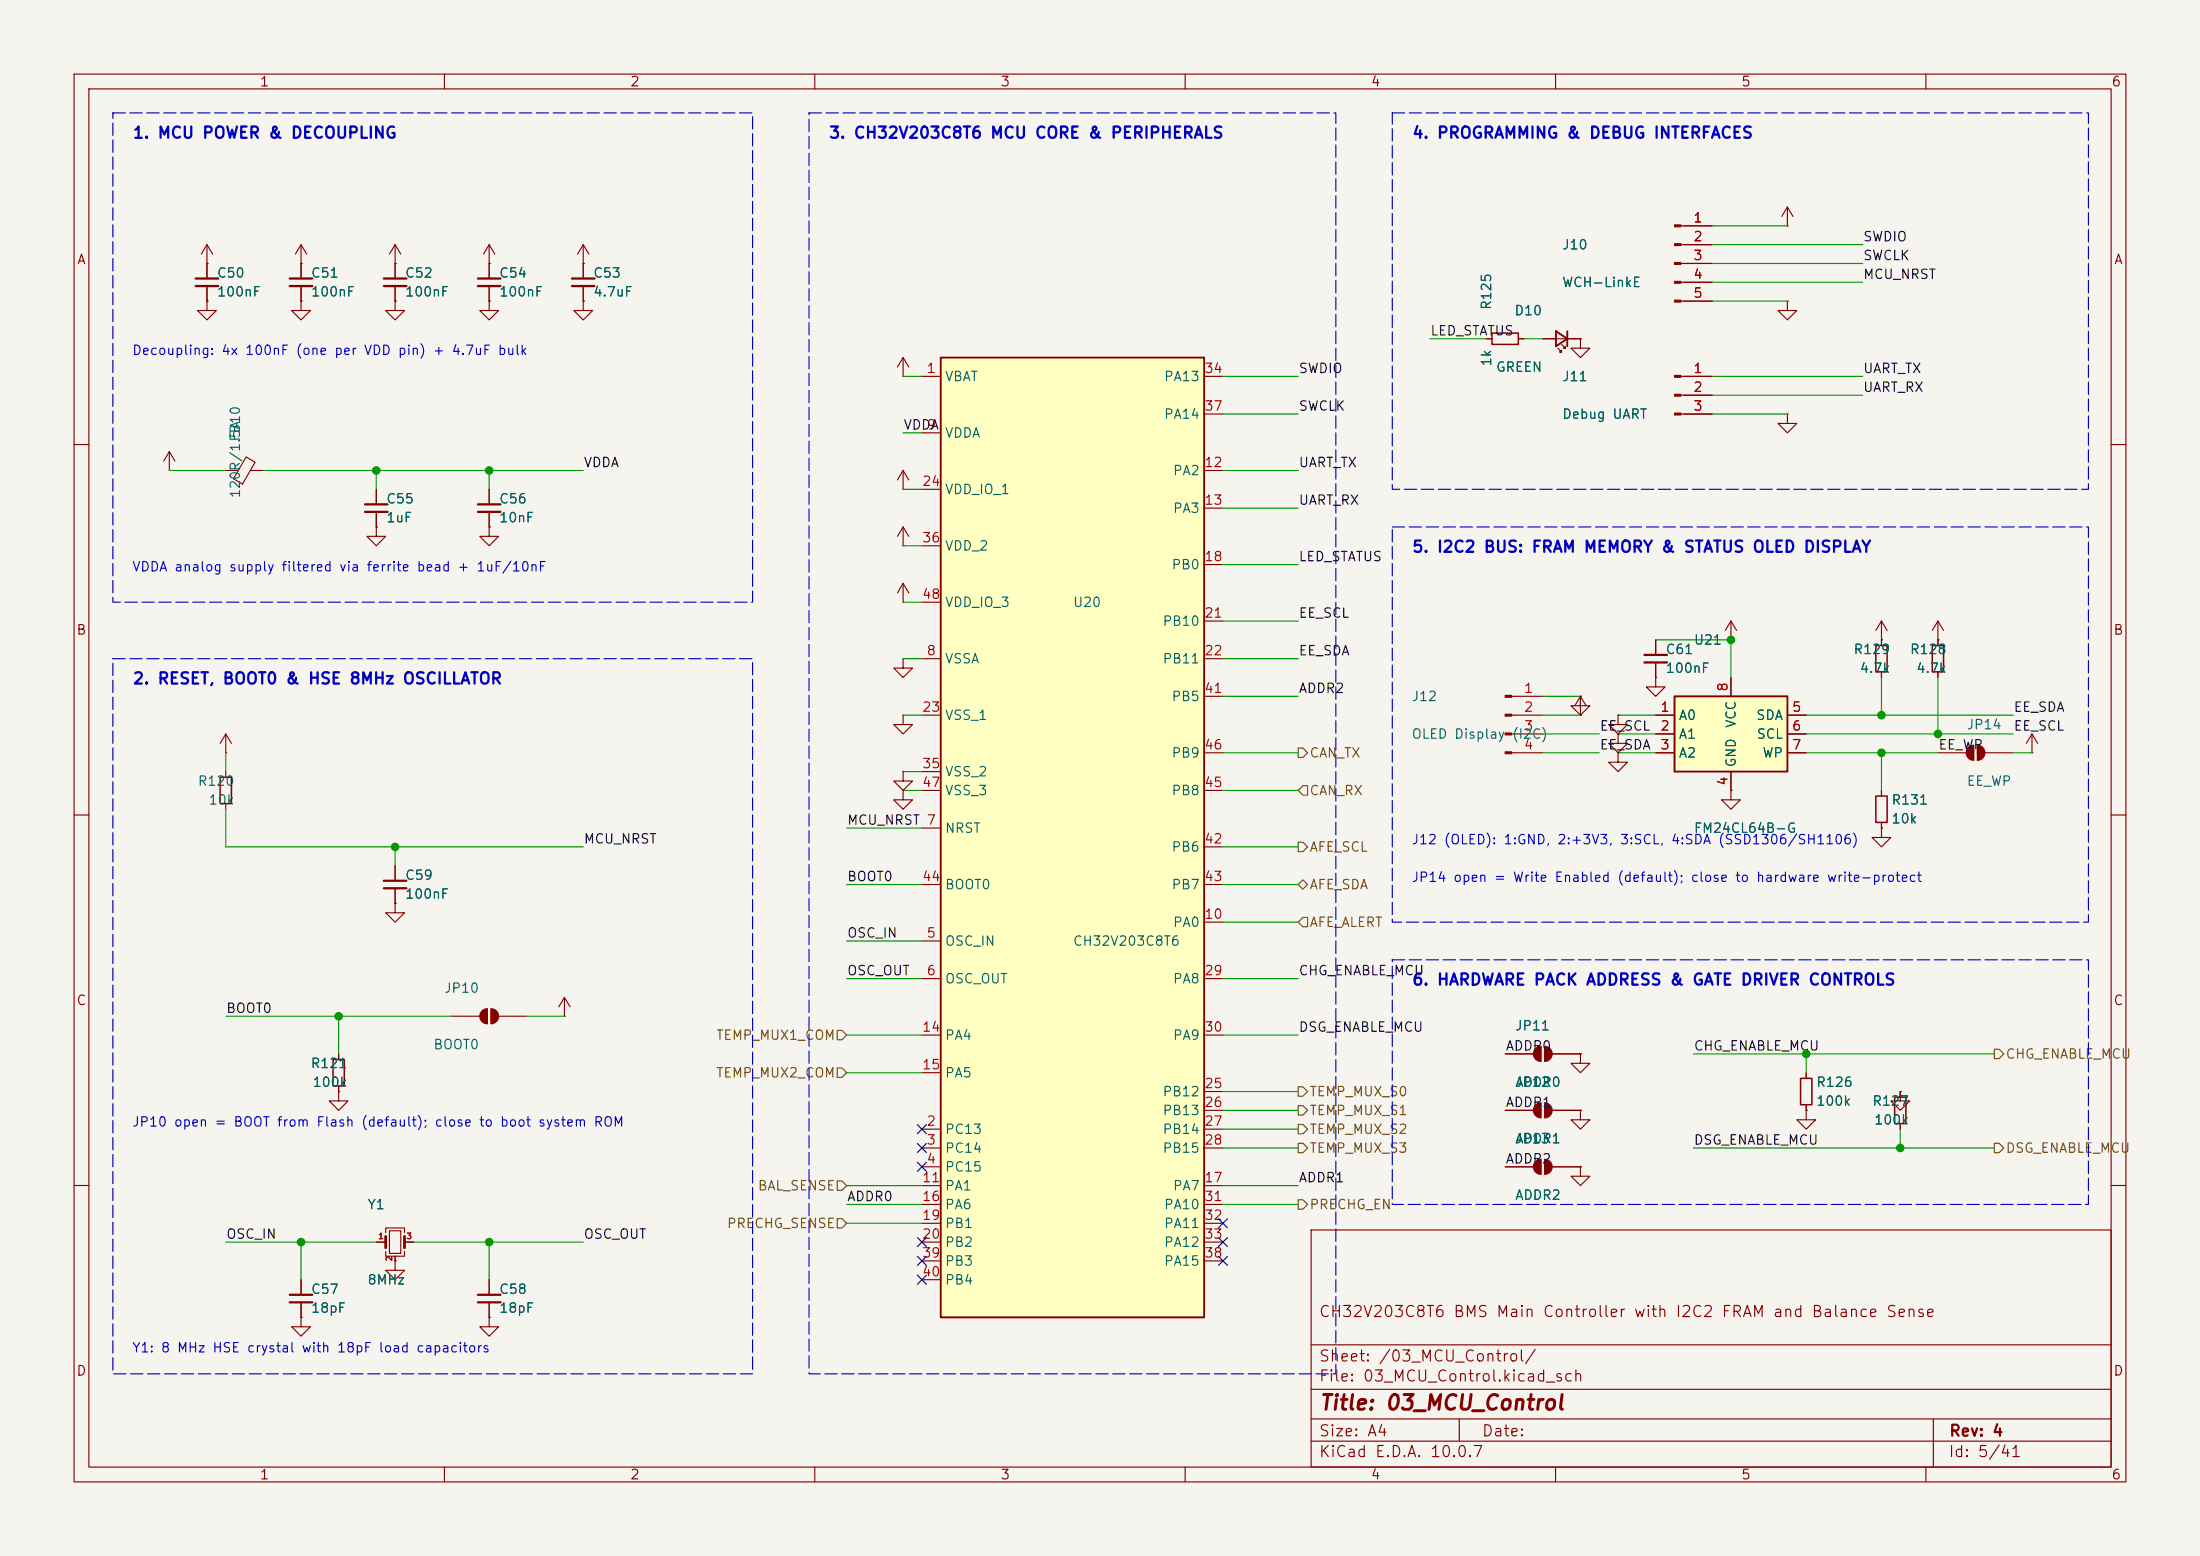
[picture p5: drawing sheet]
<svg xmlns="http://www.w3.org/2000/svg" width="297mm" height="210mm" viewBox="0 0 297 210" stroke-linecap="round" stroke-linejoin="round" font-family="sans-serif">
<path d="M0 0h297v210h-297z" fill="#f5f4ef" stroke="#f5f4ef" stroke-width=".14"/>
<g fill="none" stroke="#840000" stroke-width=".15">
<path d="M10 10h277v190h-277zM12 12h273v186h-273zM60 10v2M110 10v2M160 10v2M210 10v2M260 10v2M27.9 35.6h.1M27.9 33l-.7 1.3M27.9 33l.8 1.3M27.9 33v4.6M27.9 38.6v2"/>
<path d="M40.6 35.6h.1M40.6 33v4.6M40.6 38.6v2M40.6 33l-.7 1.3M40.6 33l.8 1.3M53.3 35.6h.1M53.3 33l-.7 1.3M53.3 33l.8 1.3M53.3 33v2.6M66 35.6h.1M66 33v2.6M66 33l-.7 1.3"/>
<path d="M66 33l.8 1.3M78.7 35.6h.1M78.7 33v4.6M78.7 38.6v2M78.7 33l-.7 1.3M78.7 33l.8 1.3M27.9 40.6v1.3h1.3l-1.3 1.3-1.2-1.3h1.2M27.9 40.6h.1M40.6 40.6v1.3h1.3l-1.3 1.3-1.2-1.3h1.2M40.6 40.6h.1M78.7 40.6v1.3h1.3l-1.3 1.3-1.2-1.3h1.2M78.7 40.6h.1"/>
<path d="M10 60h2M22.9 63.5h.1M22.9 61l-.8 1.2M22.9 61l.7 1.2M22.9 61v2.5M30.5 63.5h1.6M33.2 61.7l1.2 .7-1.7 2.9-1.2-.7zM33.8 63.5h1.8M50.8 71.1v1.3h1.3l-1.3 1.3-1.3-1.3h1.3M50.8 71.1h.1M50.8 66v2.1M50.8 69.1v2"/>
<path d="M66 71.1v1.3h1.3l-1.3 1.3-1.2-1.3h1.2M66 71.1h.1M66 66v2.1M66 69.1v2M121.9 78.7l-.7 1.3M121.9 78.7l.8 1.3M121.9 78.7v2.6M285 60h2M30.5 99.1v2.5M30.5 99.1l-.8 1.2M30.5 99.1l.7 1.2M121.9 96.5v1.3h1.3l-1.3 1.3-1.3-1.3h1.3"/>
<path d="M121.9 96.5h.1M121.9 88.9v1.3h1.3l-1.3 1.2-1.3-1.2h1.3M121.9 88.9h.1M121.9 81.3h.1M218.4 99.1v1.2h1.3l-1.3 1.3-1.2-1.3h1.2M218.4 99.1h.1M218.4 96.5v1.3h1.3l-1.3 1.3-1.2-1.3h1.2M218.4 96.5h.1M223.5 91.4v1.3h1.3l-1.3 1.3-1.3-1.3h1.3M223.5 91.4h.1M223.5 86.4v2M223.5 89.4v2"/>
<path d="M233.7 86.4h.1M233.7 83.8l-.8 1.3M233.7 83.8l.7 1.3M233.7 83.8v2.6M254 86.4h.1M254 83.8l-.8 1.3M254 83.8l.8 1.3M254 83.8v3.3M254 90.7v.7M261.6 86.4h.1M261.6 83.8l-.7 1.3M261.6 83.8l.8 1.3"/>
<path d="M261.6 83.8v3.3M261.6 90.7v.7M274.3 99.1l-.7 1.2M274.3 99.1l.8 1.2M274.3 99.1v2.5M10 110h2M30.5 101.6h.1M30.5 104.1v.8M30.5 108.5v.7M53.3 116.8v2.1M53.3 119.9v2M121.9 106.7v1.3h1.3l-1.3 1.2-1.3-1.2h1.3"/>
<path d="M121.9 106.7h.1M121.9 104.1v1.3h1.3l-1.3 1.3-1.3-1.3h1.3M121.9 104.1h.1M218.4 101.6v1.3h1.3l-1.3 1.2-1.2-1.2h1.2M218.4 101.6h.1M261.6 101.6h3.8M266.4 100.6v2M267 100.6v2M268 101.6h3.8M274.3 101.6h.1M285 110h2M53.3 121.9v1.3h1.3l-1.3 1.3-1.2-1.3h1.2"/>
<path d="M53.3 121.9h.1M61 137.2h3.8M65.8 136.1v2.1M66.3 136.1v2.1M67.3 137.2h3.8M76.2 137.2h.1M76.2 134.6l-.8 1.3M76.2 134.6l.8 1.3M76.2 134.6v2.6M45.7 147.3v1.3h1.3l-1.3 1.3-1.3-1.3h1.3M45.7 147.3h.1M45.7 142.2v.8"/>
<path d="M45.7 146.6v.7M10 160h2M40.6 177.8v1.3h1.3l-1.3 1.2-1.2-1.2h1.2M40.6 177.8h.1M40.6 172.7v2.1M40.6 175.8v2M50.8 167.6h1.3M52.1 166.4v-.7h2.5v.7M52.1 168.9v.6h2.5v-.6M52.6 166.1h1.5v3.1h-1.5zM53.3 170.2v1.3h1.3l-1.3 1.2-1.2-1.2h1.2M53.3 170.2h.1"/>
<path d="M53.3 169.5v.7M54.6 167.6h1.3M66 177.8v1.3h1.3l-1.3 1.2-1.2-1.2h1.2M66 177.8h.1M66 172.7v2.1M66 175.8v2M177 166h108v32h-108zM285 160h2M60 198v2M110 198v2M160 198v2M177 194.5h108"/>
<path d="M177 191.5h108M177 187.5h108M177 181.5h108M197 191.5v3M210 198v2M260 198v2M261 191.5v6.5"/>
</g>
<g fill="none" stroke="#840000" stroke-width=".3">
<path d="M26.4 37.6h3.1M26.4 38.6h3.1M39.1 37.6h3.1M39.1 38.6h3.1M77.2 37.6h3.1M77.2 38.6h3.1M49.3 68.1h3M49.3 69.1h3M64.5 68.1h3.1M64.5 69.1h3.1M222 88.4h3M222 89.4h3"/>
<path d="M51.8 118.9h3.1M51.8 119.9h3.1M39.1 174.8h3.1M39.1 175.8h3.1M64.5 174.8h3.1M64.5 175.8h3.1"/>
</g>
<path d="M253.2 87.1h1.6v3.6h-1.6zM260.9 87.1h1.5v3.6h-1.5zM29.7 104.9h1.5v3.6h-1.5zM45 143h1.5v3.6h-1.5z" fill="none" stroke="#840000" stroke-width=".2"/>
<g fill="#840000" stroke="#840000" stroke-width=".15">
<path d="M265.7 100.9l.4-.3h.3v2a1.02 1.02 0 0 1-.9-.6 1.02 1.02 0 0 1 .2-1.1z"/>
<path d="M267 100.6a1.02 1.02 0 0 1 1 1 1.02 1.02 0 0 1-1 1z"/>
<path d="M66.3 136.1a1.02 1.02 0 0 1 1 1.1 1.02 1.02 0 0 1-1 1z"/>
<path d="M65.1 136.4l.3-.2 .4-.1v2.1a1.02 1.02 0 0 1-.9-.7 1.02 1.02 0 0 1 .2-1.1z"/>
</g>
<path d="M52.1 166.9v1.5M54.6 166.9v1.5" fill="none" stroke="#840000" stroke-width=".38"/>
<path d="M127 48.3h35.6v129.5h-35.6z" fill="#ffffc2"/>
<path d="M127 48.3h35.6v129.5h-35.6z" fill="none" stroke="#840000" stroke-width=".25"/>
<g fill="none" stroke="#840000" stroke-width=".15">
<path d="M53.3 35.6v2M53.3 38.6v2M66 35.6v2M66 38.6v2M53.3 40.6v1.3h1.3l-1.3 1.3-1.2-1.3h1.2M53.3 40.6h.1M66 40.6v1.3h1.3l-1.3 1.3-1.2-1.3h1.2M66 40.6h.1M121.9 50.8h.1M121.9 48.3v2.5M121.9 48.3l-.7 1.2M121.9 48.3l.8 1.2"/>
<path d="M124.5 50.8h2.5M124.5 58.4h2.5M162.6 50.8h2.5M162.6 55.9h2.5M200.7 45.7h.7M205 45.7h.7M121.9 66h.1M121.9 73.7h.1M121.9 63.5l-.7 1.3M121.9 63.5l.8 1.3M121.9 63.5v2.5M121.9 71.1v2.6"/>
<path d="M121.9 71.1l-.7 1.3M121.9 71.1l.8 1.3M124.5 66h2.5M124.5 73.7h2.5M162.6 63.5h2.5M162.6 68.6h2.5M162.6 76.2h2.5M124.5 88.9h2.5M124.5 96.5h2.5M124.5 81.3h2.5M162.6 88.9h2.5M162.6 83.8h2.5"/>
<path d="M162.6 94h2.5M204.1 96.5h4.2M204.1 94h4.2M204.1 99.1h4.2M124.5 111.8h2.5M124.5 104.1h2.5M124.5 119.4h2.5M124.5 106.7h2.5M162.6 114.3h2.5M162.6 119.4h2.5M162.6 106.7h2.5M162.6 101.6h2.5"/>
<path d="M204.1 101.6h4.2M124.5 127h2.5M124.5 132.1h2.5M124.5 139.7h2.5M162.6 132.1h2.5M162.6 124.5h2.5M162.6 139.7h2.5M124.5 152.4h2.5M124.5 154.9h2.5M124.5 157.5h2.5M124.5 144.8h2.5M162.6 152.4h2.5"/>
<path d="M162.6 154.9h2.5M162.6 147.3h2.5M162.6 149.9h2.5M213.4 149.9v1.2h1.2l-1.2 1.3-1.3-1.3h1.3M213.4 149.9h.1M124.5 160h2.5M124.5 162.6h2.5M124.5 165.1h2.5M124.5 167.6h2.5M124.5 170.2h2.5M124.5 172.7h2.5M162.6 160h2.5"/>
<path d="M162.6 162.6h2.5M162.6 165.1h2.5M162.6 167.6h2.5M162.6 170.2h2.5"/>
</g>
<path d="M51.8 37.6h3.1M51.8 38.6h3.1M64.5 37.6h3.1M64.5 38.6h3.1" fill="none" stroke="#840000" stroke-width=".3"/>
<path d="M201.4 45h3.6v1.5h-3.6z" fill="none" stroke="#840000" stroke-width=".2"/>
<g fill="#840000" stroke="#840000" stroke-width=".15">
<path d="M203.2 93.9h.9v.2h-.9z"/>
<path d="M203.2 96.4h.9v.2h-.9z"/>
<path d="M203.2 98.9h.9v.3h-.9z"/>
<path d="M203.2 101.5h.9v.2h-.9z"/>
</g>
<path d="M226.1 94h15.2v10.1h-15.2z" fill="#ffffc2"/>
<path d="M210.1 44.7l1.5 1-1.5 1zM211.6 44.7v2M226.1 94h15.2v10.1h-15.2z" fill="none" stroke="#840000" stroke-width=".25"/>
<g fill="none" stroke="#840000" stroke-width=".15">
<path d="M27.9 35.6h.1M27.9 35.6v2M27.9 38.6v2M40.6 35.6h.1M40.6 35.6v2M40.6 38.6v2M53.3 35.6h.1M53.3 35.6v2M53.3 38.6v2M66 35.6h.1M66 35.6v2M66 38.6v2"/>
<path d="M78.7 35.6h.1M78.7 35.6v2M78.7 38.6v2M226.9 30.5h4.2M226.9 33h4.2M226.9 35.6h4.2M226.9 38.1h4.2M241.3 30.5h.1M241.3 27.9l-.8 1.3M241.3 27.9l.8 1.3M241.3 27.9v2.6M27.9 40.6h.1"/>
<path d="M40.6 40.6h.1M53.3 40.6h.1M66 40.6h.1M78.7 40.6h.1M200.7 45.7h.7M205 45.7h.7M208.3 45.7h5.1M210.3 47l.5 .5h-.2h.2v-.3M210.8 46.5l.5 .5h-.2h.2v-.3M213.4 45.7v1.3h1.2l-1.2 1.3-1.3-1.3h1.3M213.4 45.7h.1M226.9 40.6h4.2"/>
<path d="M226.9 50.8h4.2M226.9 53.3h4.2M226.9 55.9h4.2M241.3 55.9v1.3h1.3l-1.3 1.2-1.3-1.2h1.3M241.3 55.9h.1M241.3 40.6v1.3h1.3l-1.3 1.3-1.3-1.3h1.3M241.3 40.6h.1M50.8 71.1h.1M50.8 66v2.1M50.8 69.1v2M66 71.1h.1M66 66v2.1"/>
<path d="M66 69.1v2M213.4 94v1.3h1.2l-1.2 1.2-1.3-1.2h1.3M213.4 94h.1M213.4 96.5h.1M213.4 94l-.8 1.3M213.4 94l.7 1.3M213.4 94v2.5M218.4 96.5h.1M218.4 99.1h.1M223.5 91.4h.1M223.5 96.5h2.6M223.5 99.1h2.6"/>
<path d="M223.5 86.4v2M223.5 89.4v2M233.7 86.4h.1M233.7 91.4v2.6M241.3 96.5h2.5M241.3 99.1h2.5M254 86.4h.1M254 86.4v.7M254 90.7v.7M261.6 86.4h.1M261.6 86.4v.7M261.6 90.7v.7"/>
<path d="M53.3 116.8v2.1M53.3 119.9v2M121.9 104.1h.1M121.9 106.7h.1M218.4 101.6h.1M223.5 101.6h2.6M233.7 106.7v1.3h1.2l-1.2 1.2-1.3-1.2h1.3M233.7 106.7h.1M233.7 104.1v2.6M241.3 101.6h2.5M254 111.8v1.2h1.3l-1.3 1.3-1.3-1.3h1.3M254 111.8h.1"/>
<path d="M254 106.7v.7M254 111v.8M53.3 121.9h.1M45.7 147.3h.1M45.7 142.2v.8M45.7 146.6v.7M203.2 142.2h3.8M203.2 157.5h3.8M203.2 149.9h3.8M208 141.2v2.1M208 148.8v2.1M208 156.5v2"/>
<path d="M208.5 141.2v2.1M208.5 148.8v2.1M208.5 156.5v2M209.5 142.2h3.9M209.5 157.5h3.9M209.5 149.9h3.9M213.4 157.5v1.3h1.2l-1.2 1.2-1.3-1.2h1.3M213.4 157.5h.1M213.4 142.2v1.3h1.2l-1.2 1.3-1.3-1.3h1.3M213.4 142.2h.1M213.4 149.9h.1M243.8 149.9v1.2h1.3l-1.3 1.3-1.2-1.3h1.2"/>
<path d="M243.8 149.9h.1M243.8 144.8v.7M243.8 149.1v.8M256.5 147.3v1.3h1.3l-1.3 1.3-1.2-1.3h1.2M256.5 147.3h.1M256.5 147.3v.8M256.5 151.6v.8M40.6 177.8h.1M40.6 172.7v2.1M40.6 175.8v2M50.8 167.6h1.3M53.3 170.2h.1"/>
<path d="M53.3 169.5v.7M54.6 167.6h1.3M66 177.8h.1M66 172.7v2.1M66 175.8v2"/>
</g>
<g fill="#840000" stroke="#840000" stroke-width=".15">
<path d="M226.1 30.4h.8v.2h-.8z"/>
<path d="M226.1 32.9h.8v.2h-.8z"/>
<path d="M226.1 35.4h.8v.3h-.8z"/>
<path d="M226.1 38h.8v.2h-.8z"/>
<path d="M226.1 40.5h.8v.3h-.8z"/>
<path d="M226.1 50.7h.8v.2h-.8z"/>
<path d="M226.1 53.2h.8v.3h-.8z"/>
<path d="M226.1 55.8h.8v.2h-.8z"/>
<path d="M207.3 141.5l.4-.2 .3-.1v2.1a1.02 1.02 0 0 1-.9-.7 1.02 1.02 0 0 1 .2-1.1z"/>
<path d="M208.5 141.2a1.02 1.02 0 0 1 1 1 1.02 1.02 0 0 1-1 1.1z"/>
<path d="M207.3 156.8l.4-.3h.3v2a1.02 1.02 0 0 1-.9-.6 1.02 1.02 0 0 1 .2-1.1z"/>
<path d="M208.5 156.5a1.02 1.02 0 0 1 1 1 1.02 1.02 0 0 1-1 1z"/>
<path d="M207.3 149.1l.4-.2 .3-.1v2.1a1.02 1.02 0 0 1-.9-.7 1.02 1.02 0 0 1 .2-1.1z"/>
<path d="M208.5 148.8a1.02 1.02 0 0 1 1 1.1 1.02 1.02 0 0 1-1 1z"/>
</g>
<path d="M253.2 107.4h1.6v3.6h-1.6zM243.1 145.5h1.5v3.6h-1.5zM255.8 148.1h1.5v3.5h-1.5z" fill="none" stroke="#840000" stroke-width=".2"/>
<g fill="none" stroke="#725600" stroke-width=".15">
<path d="M175.3 119.4l.6-.7 .6 .7-.6 .6zM175.3 113.7h.6l.6 .6-.6 .6h-.6zM175.3 101h.6l.6 .6-.6 .6h-.6zM175.3 106.7l.6-.7h.6v1.3h-.6zM113 139.1h.7l.6 .6-.6 .6h-.7zM175.3 124.5l.6-.7h.6v1.3h-.6zM113 159.4h.7l.6 .6-.6 .7h-.7zM113 144.1h.7l.6 .7-.6 .6h-.7zM175.3 146.7h.6l.6 .6-.6 .7h-.6zM175.3 149.2h.6l.6 .7-.6 .6h-.6zM175.3 151.8h.6l.6 .6-.6 .6h-.6zM175.3 154.3h.6l.6 .6-.6 .7h-.6z"/>
<path d="M269.2 141.6h.7l.6 .6-.6 .7h-.7zM269.2 154.3h.7l.6 .6-.6 .7h-.7zM113 164.5h.7l.6 .6-.6 .6h-.7zM175.3 161.9h.6l.6 .7-.6 .6h-.6z"/>
</g>
<g fill="none" stroke="#009600" stroke-width=".15">
<path d="M231.1 33h20.4M231.1 30.5h10.2M231.1 35.6h20.4M231.1 38.1h20.4M121.9 50.8h2.6M121.9 58.4h2.6M165.1 50.8h10.2M165.1 55.9h10.2M193 45.7h7.7M205.7 45.7h2.6M231.1 50.8h20.4M231.1 53.3h20.4"/>
<path d="M231.1 55.9h10.2M231.1 40.6h10.2M22.9 63.5h7.6M35.6 63.5h43.1M50.8 63.5v2.5M66 63.5v2.5M121.9 73.7h2.6M121.9 66h2.6M165.1 76.2h10.2M165.1 68.6h10.2M165.1 63.5h10.2M121.9 96.5h2.6"/>
<path d="M121.9 88.9h2.6M121.9 81.3h2.6M165.1 94h10.2M165.1 88.9h10.2M165.1 83.8h10.2M208.3 99.1h7.6M208.3 96.5h5.1M208.3 94h5.1M218.4 99.1h5.1M218.4 96.5h5.1M223.5 86.4h10.2v5M243.8 99.1h28"/>
<path d="M243.8 96.5h28M254 91.4v5.1M261.6 91.4v7.7M30.5 101.6v2.5M30.5 109.2v5.1h48.2M53.3 114.3v2.5M114.3 111.8h10.2M114.3 119.4h10.2M121.9 106.7h2.6M121.9 104.1h2.6M165.1 101.6h10.2M165.1 119.4h10.2"/>
<path d="M165.1 106.7h10.2M165.1 114.3h10.2M208.3 101.6h7.6M218.4 101.6h5.1M243.8 101.6h17.8M254 101.6v5.1M271.8 101.6h2.5M30.5 137.2h30.5M45.7 137.2v5M71.1 137.2h5.1M114.3 139.7h10.2M114.3 132.1h10.2"/>
<path d="M114.3 127h10.2M165.1 139.7h10.2M165.1 132.1h10.2M165.1 124.5h10.2M114.3 144.8h10.2M165.1 154.9h10.2M165.1 152.4h10.2M165.1 149.9h10.2M165.1 147.3h10.2M228.6 154.9h40.6M228.6 142.2h40.6M243.8 142.2v2.6"/>
<path d="M256.5 152.4v2.5M30.5 167.6h20.3M40.6 167.6v5.1M55.9 167.6h22.8M66 167.6v5.1M114.3 160h10.2M114.3 162.6h10.2M114.3 165.1h10.2M165.1 160h10.2M165.1 162.6h10.2"/>
</g>
<g fill="none" stroke="#000084" stroke-width=".15">
<path d="M123.9 154.3l1.2 1.2M123.9 156.9l1.2 1.2M123.9 151.8l1.2 1.2M125.1 154.3l-1.2 1.2M125.1 156.9l-1.2 1.2M125.1 151.8l-1.2 1.2M123.9 172.1l1.2 1.2M123.9 169.6l1.2 1.2M123.9 167l1.2 1.2M125.1 172.1l-1.2 1.2M125.1 169.6l-1.2 1.2M125.1 167l-1.2 1.2"/>
<path d="M164.5 164.5l1.2 1.2M164.5 167l1.2 1.2M164.5 169.6l1.2 1.2M165.7 164.5l-1.2 1.2M165.7 167l-1.2 1.2M165.7 169.6l-1.2 1.2"/>
</g>
<path d="M15.2 15.2h86.4v66.1h-86.4zM109.2 15.2h71.1v170.2h-71.1zM188 15.2h93.9v50.8h-93.9zM188 71.1h93.9v53.4h-93.9zM15.2 88.9h86.4v96.5h-86.4zM188 129.5h93.9v33.1h-93.9z" fill="none" stroke="#0000c2" stroke-width=".15" stroke-dasharray="1.7 .6"/>
<g fill="#009600" stroke="#009600" stroke-width=".14">
<circle cx="256.5" cy="154.9" r=".51"/>
<circle cx="254" cy="101.6" r=".51"/>
<circle cx="243.8" cy="142.2" r=".51"/>
<circle cx="233.7" cy="86.4" r=".51"/>
<circle cx="261.6" cy="99.1" r=".51"/>
<circle cx="254" cy="96.5" r=".51"/>
<circle cx="50.8" cy="63.5" r=".51"/>
<circle cx="66" cy="63.5" r=".51"/>
<circle cx="40.6" cy="167.6" r=".51"/>
<circle cx="66" cy="167.6" r=".51"/>
<circle cx="53.3" cy="114.3" r=".51"/>
<circle cx="45.7" cy="137.2" r=".51"/>
</g>
<text font-size="2" fill="#840000" x="178" y="190.8">Title: 03_MCU_Control</text>
<g font-size="1.5" fill="#0000c2">
<text x="17.8" y="19.1">1. MCU POWER &amp; DECOUPLING</text>
<text x="111.8" y="19.1">3. CH32V203C8T6 MCU CORE &amp; PERIPHERALS</text>
<text x="190.5" y="19.1">4. PROGRAMMING &amp; DEBUG INTERFACES</text>
<text x="190.5" y="74.9">5. I2C2 BUS: FRAM MEMORY &amp; STATUS OLED DISPLAY</text>
<text x="17.8" y="92.7">2. RESET, BOOT0 &amp; HSE 8MHz OSCILLATOR</text>
<text x="190.5" y="133.4">6. HARDWARE PACK ADDRESS &amp; GATE DRIVER CONTROLS</text>
</g>
<g font-size="1.5" fill="#840000">
<text x="178" y="178.1">CH32V203C8T6 BMS Main Controller with I2C2 FRAM and Balance Sense</text>
<text x="178" y="184.1">Sheet: /03_MCU_Control/</text>
<text x="178" y="186.8">File: 03_MCU_Control.kicad_sch</text>
<text x="178" y="197">KiCad E.D.A. 10.0.7</text>
<text x="178" y="194.2">Size: A4</text>
<text x="200" y="194.2">Date:</text>
<text x="263" y="197">Id: 5/41</text>
<text x="263" y="194.2">Rev: 4</text>
</g>
<g font-size="1.3" fill="#840000">
<text x="35" y="12">1</text>
<text x="85" y="12">2</text>
<text x="135" y="12">3</text>
<text x="185" y="12">4</text>
<text x="235" y="12">5</text>
<text x="285" y="12">6</text>
<text x="10.3" y="36">A</text>
<text x="285.3" y="36">A</text>
<text x="10.2" y="86">B</text>
<text x="285.2" y="86">B</text>
<text x="10.2" y="136">C</text>
<text x="285.2" y="136">C</text>
<text x="10.2" y="186">D</text>
<text x="285.2" y="186">D</text>
<text x="35" y="200">1</text>
<text x="85" y="200">2</text>
<text x="135" y="200">3</text>
<text x="185" y="200">4</text>
<text x="235" y="200">5</text>
<text x="285" y="200">6</text>
</g>
<g font-size="1.3" fill="#006464">
<text x="210.8" y="34">J10</text>
<text x="29.2" y="37.8">C50</text>
<text x="29.2" y="40.3">100nF</text>
<text x="41.9" y="37.8">C51</text>
<text x="41.9" y="40.3">100nF</text>
<text x="54.6" y="37.8">C52</text>
<text x="54.6" y="40.3">100nF</text>
<text x="67.3" y="37.8">C54</text>
<text x="67.3" y="40.3">100nF</text>
<text x="80" y="37.8">C53</text>
<text x="80" y="40.3">4.7uF</text>
<text x="201.6" y="41.9" transform="rotate(-90 201.6 41.9)">R125</text>
<text x="210.8" y="39.1">WCH-LinkE</text>
<text x="204.4" y="42.9">D10</text>
<text x="127.5" y="51.8">VBAT</text>
<text x="157" y="51.8">PA13</text>
<text x="201.6" y="49.5" transform="rotate(-90 201.6 49.5)">1k</text>
<text x="201.9" y="50.5">GREEN</text>
<text x="210.8" y="51.8">J11</text>
<text x="32.7" y="59.7" transform="rotate(-90 32.7 59.7)">FB10</text>
<text x="127.5" y="59.4">VDDA</text>
<text x="157" y="56.8">PA14</text>
<text x="210.8" y="56.8">Debug UART</text>
<text x="158.3" y="64.5">PA2</text>
<text x="32.7" y="67.3" transform="rotate(-90 32.7 67.3)">120R/1.5A</text>
<text x="52.1" y="68.3">C55</text>
<text x="52.1" y="70.8">1uF</text>
<text x="67.3" y="68.3">C56</text>
<text x="67.3" y="70.8">10nF</text>
<text x="127.5" y="67">VDD_IO_1</text>
<text x="158.3" y="69.5">PA3</text>
<text x="127.5" y="74.6">VDD_2</text>
<text x="158.1" y="77.2">PB0</text>
<text x="127.5" y="82.2">VDD_IO_3</text>
<text x="144.8" y="82.2">U20</text>
<text x="127.5" y="89.9">VSSA</text>
<text x="156.9" y="84.8">PB10</text>
<text x="156.9" y="89.9">PB11</text>
<text x="224.8" y="88.6">C61</text>
<text x="228.6" y="87.3">U21</text>
<text x="250.1" y="88.6">R129</text>
<text x="257.8" y="88.6">R128</text>
<text x="158.1" y="94.9">PB5</text>
<text x="190.5" y="94.9">J12</text>
<text x="224.8" y="91.1">100nF</text>
<text x="251" y="91.1">4.7k</text>
<text x="258.6" y="91.1">4.7k</text>
<text x="127.5" y="97.5">VSS_1</text>
<text x="190.5" y="100">OLED Display (I2C)</text>
<text x="226.5" y="97.5">A0</text>
<text x="226.5" y="100">A1</text>
<text x="234.6" y="98.3" transform="rotate(-90 234.6 98.3)">VCC</text>
<text x="237" y="97.5">SDA</text>
<text x="237.1" y="100">SCL</text>
<text x="265.4" y="98.8">JP14</text>
<text x="26.6" y="106.4">R120</text>
<text x="127.5" y="105.1">VSS_2</text>
<text x="127.5" y="107.6">VSS_3</text>
<text x="158.1" y="107.6">PB8</text>
<text x="158.1" y="102.6">PB9</text>
<text x="226.5" y="102.6">A2</text>
<text x="234.6" y="103.7" transform="rotate(-90 234.6 103.7)">GND</text>
<text x="237.8" y="102.6">WP</text>
<text x="265.4" y="106.4">EE_WP</text>
<text x="28.1" y="108.9">10k</text>
<text x="127.5" y="112.7">NRST</text>
<text x="228.6" y="112.7">FM24CL64B-G</text>
<text x="255.3" y="108.9">R131</text>
<text x="255.3" y="111.5">10k</text>
<text x="54.6" y="119.1">C59</text>
<text x="158.1" y="115.3">PB6</text>
<text x="54.6" y="121.6">100nF</text>
<text x="127.5" y="120.3">BOOT0</text>
<text x="158.1" y="120.3">PB7</text>
<text x="158.3" y="125.4">PA0</text>
<text x="127.5" y="128">OSC_IN</text>
<text x="144.8" y="128">CH32V203C8T6</text>
<text x="59.9" y="134.3">JP10</text>
<text x="127.5" y="133">OSC_OUT</text>
<text x="158.3" y="133">PA8</text>
<text x="58.4" y="141.9">BOOT0</text>
<text x="127.5" y="140.7">PA4</text>
<text x="158.3" y="140.7">PA9</text>
<text x="204.5" y="139.4">JP11</text>
<text x="41.9" y="144.5">R121</text>
<text x="42.1" y="147">100k</text>
<text x="127.5" y="145.7">PA5</text>
<text x="156.9" y="148.3">PB12</text>
<text x="204.5" y="147">ADDR0</text>
<text x="204.5" y="147">JP12</text>
<text x="245.1" y="147">R126</text>
<text x="245.1" y="149.6">100k</text>
<text x="252.7" y="149.6">R127</text>
<text x="127.5" y="153.4">PC13</text>
<text x="127.5" y="155.9">PC14</text>
<text x="156.9" y="150.8">PB13</text>
<text x="156.9" y="153.4">PB14</text>
<text x="156.9" y="155.9">PB15</text>
<text x="204.5" y="154.6">JP13</text>
<text x="204.5" y="154.6">ADDR1</text>
<text x="252.9" y="152.1">100k</text>
<text x="127.5" y="158.4">PC15</text>
<text x="127.5" y="161">PA1</text>
<text x="158.3" y="161">PA7</text>
<text x="49.5" y="163.5">Y1</text>
<text x="127.5" y="163.5">PA6</text>
<text x="127.5" y="166.1">PB1</text>
<text x="157" y="163.5">PA10</text>
<text x="157" y="166.1">PA11</text>
<text x="204.5" y="162.3">ADDR2</text>
<text x="49.5" y="173.7">8MHz</text>
<text x="127.5" y="168.6">PB2</text>
<text x="127.5" y="171.1">PB3</text>
<text x="127.5" y="173.7">PB4</text>
<text x="157" y="168.6">PA12</text>
<text x="157" y="171.1">PA15</text>
<text x="41.9" y="175">C57</text>
<text x="41.9" y="177.5">18pF</text>
<text x="67.3" y="175">C58</text>
<text x="67.3" y="177.5">18pF</text>
</g>
<g font-size="1.3" fill="#a90000">
<text x="228.5" y="30.3">1</text>
<text x="228.5" y="32.9">2</text>
<text x="228.5" y="35.4">3</text>
<text x="228.5" y="38">4</text>
<text x="228.5" y="40.5">5</text>
<text x="125" y="50.7">1</text>
<text x="162.5" y="50.7">34</text>
<text x="228.5" y="50.7">1</text>
<text x="228.5" y="53.2">2</text>
<text x="125" y="58.3">9</text>
<text x="162.5" y="55.7">37</text>
<text x="228.5" y="55.7">3</text>
<text x="124.4" y="65.9">24</text>
<text x="162.5" y="63.4">12</text>
<text x="162.5" y="68.4">13</text>
<text x="124.4" y="73.5">36</text>
<text x="162.5" y="76.1">18</text>
<text x="124.4" y="81.1">48</text>
<text x="162.5" y="83.7">21</text>
<text x="125" y="88.8">8</text>
<text x="162.5" y="88.8">22</text>
<text x="162.5" y="93.8">41</text>
<text x="205.6" y="93.8">1</text>
<text x="233.5" y="93.4" transform="rotate(-90 233.5 93.4)">8</text>
<text x="124.4" y="96.4">23</text>
<text x="162.5" y="101.5">46</text>
<text x="205.6" y="96.4">2</text>
<text x="205.6" y="98.9">3</text>
<text x="205.6" y="101.5">4</text>
<text x="224.1" y="96.4">1</text>
<text x="224.1" y="98.9">2</text>
<text x="224.1" y="101.5">3</text>
<text x="241.8" y="96.4">5</text>
<text x="241.8" y="98.9">6</text>
<text x="241.8" y="101.5">7</text>
<text x="124.4" y="104">35</text>
<text x="124.4" y="106.5">47</text>
<text x="162.5" y="106.5">45</text>
<text x="233.5" y="106.1" transform="rotate(-90 233.5 106.1)">4</text>
<text x="124.4" y="119.2">44</text>
<text x="162.5" y="114.2">42</text>
<text x="162.5" y="119.2">43</text>
<text x="162.5" y="124.3">10</text>
<text x="125" y="126.9">5</text>
<text x="125" y="131.9">6</text>
<text x="162.5" y="131.9">29</text>
<text x="124.4" y="139.6">14</text>
<text x="162.5" y="139.6">30</text>
<text x="124.4" y="144.6">15</text>
<text x="162.5" y="147.2">25</text>
<text x="162.5" y="149.7">26</text>
<text x="125" y="152.3">2</text>
<text x="125" y="154.8">3</text>
<text x="162.5" y="152.3">27</text>
<text x="162.5" y="154.8">28</text>
<text x="124.4" y="159.9">11</text>
<text x="125" y="157.3">4</text>
<text x="162.5" y="159.9">17</text>
<text x="124.4" y="162.4">16</text>
<text x="124.4" y="165">19</text>
<text x="124.4" y="167.5">20</text>
<text x="162.5" y="162.4">31</text>
<text x="162.5" y="165">32</text>
<text x="162.5" y="167.5">33</text>
<text x="124.4" y="170">39</text>
<text x="124.4" y="172.6">40</text>
<text x="162.5" y="170">38</text>
</g>
<g font-size="1.3" fill="#0f0f0f">
<text x="251.4" y="35.4">SWCLK</text>
<text x="251.4" y="32.9">SWDIO</text>
<text x="251.4" y="38">MCU_NRST</text>
<text x="193" y="45.6">LED_STATUS</text>
<text x="175.2" y="50.7">SWDIO</text>
<text x="251.4" y="53.2">UART_RX</text>
<text x="251.4" y="50.7">UART_TX</text>
<text x="121.9" y="58.3">VDDA</text>
<text x="175.2" y="55.8">SWCLK</text>
<text x="78.7" y="63.4">VDDA</text>
<text x="175.2" y="63.4">UART_TX</text>
<text x="175.2" y="68.5">UART_RX</text>
<text x="175.2" y="76.1">LED_STATUS</text>
<text x="175.2" y="83.7">EE_SCL</text>
<text x="175.2" y="88.8">EE_SDA</text>
<text x="175.2" y="93.9">ADDR2</text>
<text x="215.9" y="101.5">EE_SDA</text>
<text x="215.9" y="98.9">EE_SCL</text>
<text x="261.6" y="101.5">EE_WP</text>
<text x="271.8" y="96.4">EE_SDA</text>
<text x="271.8" y="98.9">EE_SCL</text>
<text x="114.3" y="111.6">MCU_NRST 7</text>
<text x="78.7" y="114.2">MCU_NRST</text>
<text x="114.3" y="119.3">BOOT0</text>
<text x="114.3" y="132">OSC_OUT</text>
<text x="114.3" y="126.9">OSC_IN</text>
<text x="175.2" y="132">CHG_ENABLE_MCU</text>
<text x="30.5" y="137">BOOT0</text>
<text x="175.2" y="139.6">DSG_ENABLE_MCU</text>
<text x="203.2" y="142.1">ADDR0</text>
<text x="228.6" y="142.1">CHG_ENABLE_MCU</text>
<text x="203.2" y="149.7">ADDR1</text>
<text x="228.6" y="154.8">DSG_ENABLE_MCU</text>
<text x="175.2" y="159.9">ADDR1</text>
<text x="203.2" y="157.4">ADDR2</text>
<text x="30.5" y="167.5">OSC_IN</text>
<text x="78.7" y="167.5">OSC_OUT</text>
<text x="114.3" y="162.4">ADDR0</text>
</g>
<g font-size="1.3" fill="#0000c2">
<text x="17.8" y="48.2">Decoupling: 4x 100nF (one per VDD pin) + 4.7uF bulk</text>
<text x="17.8" y="77.4">VDDA analog supply filtered via ferrite bead + 1uF/10nF</text>
<text x="190.5" y="114.3">J12 (OLED): 1:GND, 2:+3V3, 3:SCL, 4:SDA (SSD1306/SH1106)</text>
<text x="190.5" y="119.4">JP14 open = Write Enabled (default); close to hardware write-protect</text>
<text x="17.8" y="152.4">JP10 open = BOOT from Flash (default); close to boot system ROM</text>
<text x="17.8" y="182.9">Y1: 8 MHz HSE crystal with 18pF load capacitors</text>
</g>
<g font-size="1.3" fill="#725600">
<text x="176.7" y="102.6">CAN_TX</text>
<text x="176.7" y="107.6">CAN_RX</text>
<text x="176.7" y="115.3">AFE_SCL</text>
<text x="176.7" y="125.4">AFE_ALERT</text>
<text x="176.7" y="120.3">AFE_SDA</text>
<text x="96.6" y="140.7">TEMP_MUX1_COM</text>
<text x="270.7" y="143.2">CHG_ENABLE_MCU</text>
<text x="96.6" y="145.7">TEMP_MUX2_COM</text>
<text x="176.7" y="148.3">TEMP_MUX_S0</text>
<text x="176.7" y="150.8">TEMP_MUX_S1</text>
<text x="176.7" y="153.4">TEMP_MUX_S2</text>
<text x="176.7" y="155.9">TEMP_MUX_S3</text>
<text x="270.7" y="155.9">DSG_ENABLE_MCU</text>
<text x="102.2" y="161">BAL_SENSE</text>
<text x="98" y="166.1">PRECHG_SENSE</text>
<text x="176.7" y="163.5">PRECHG_EN</text>
</g>
<g font-size=".8" fill="#a90000">
<text x="51" y="167.4">1</text>
<text x="54.8" y="167.4">3</text>
<text x="53.1" y="170.3" transform="rotate(-90 53.1 170.3)">2</text>
</g>
</svg>
